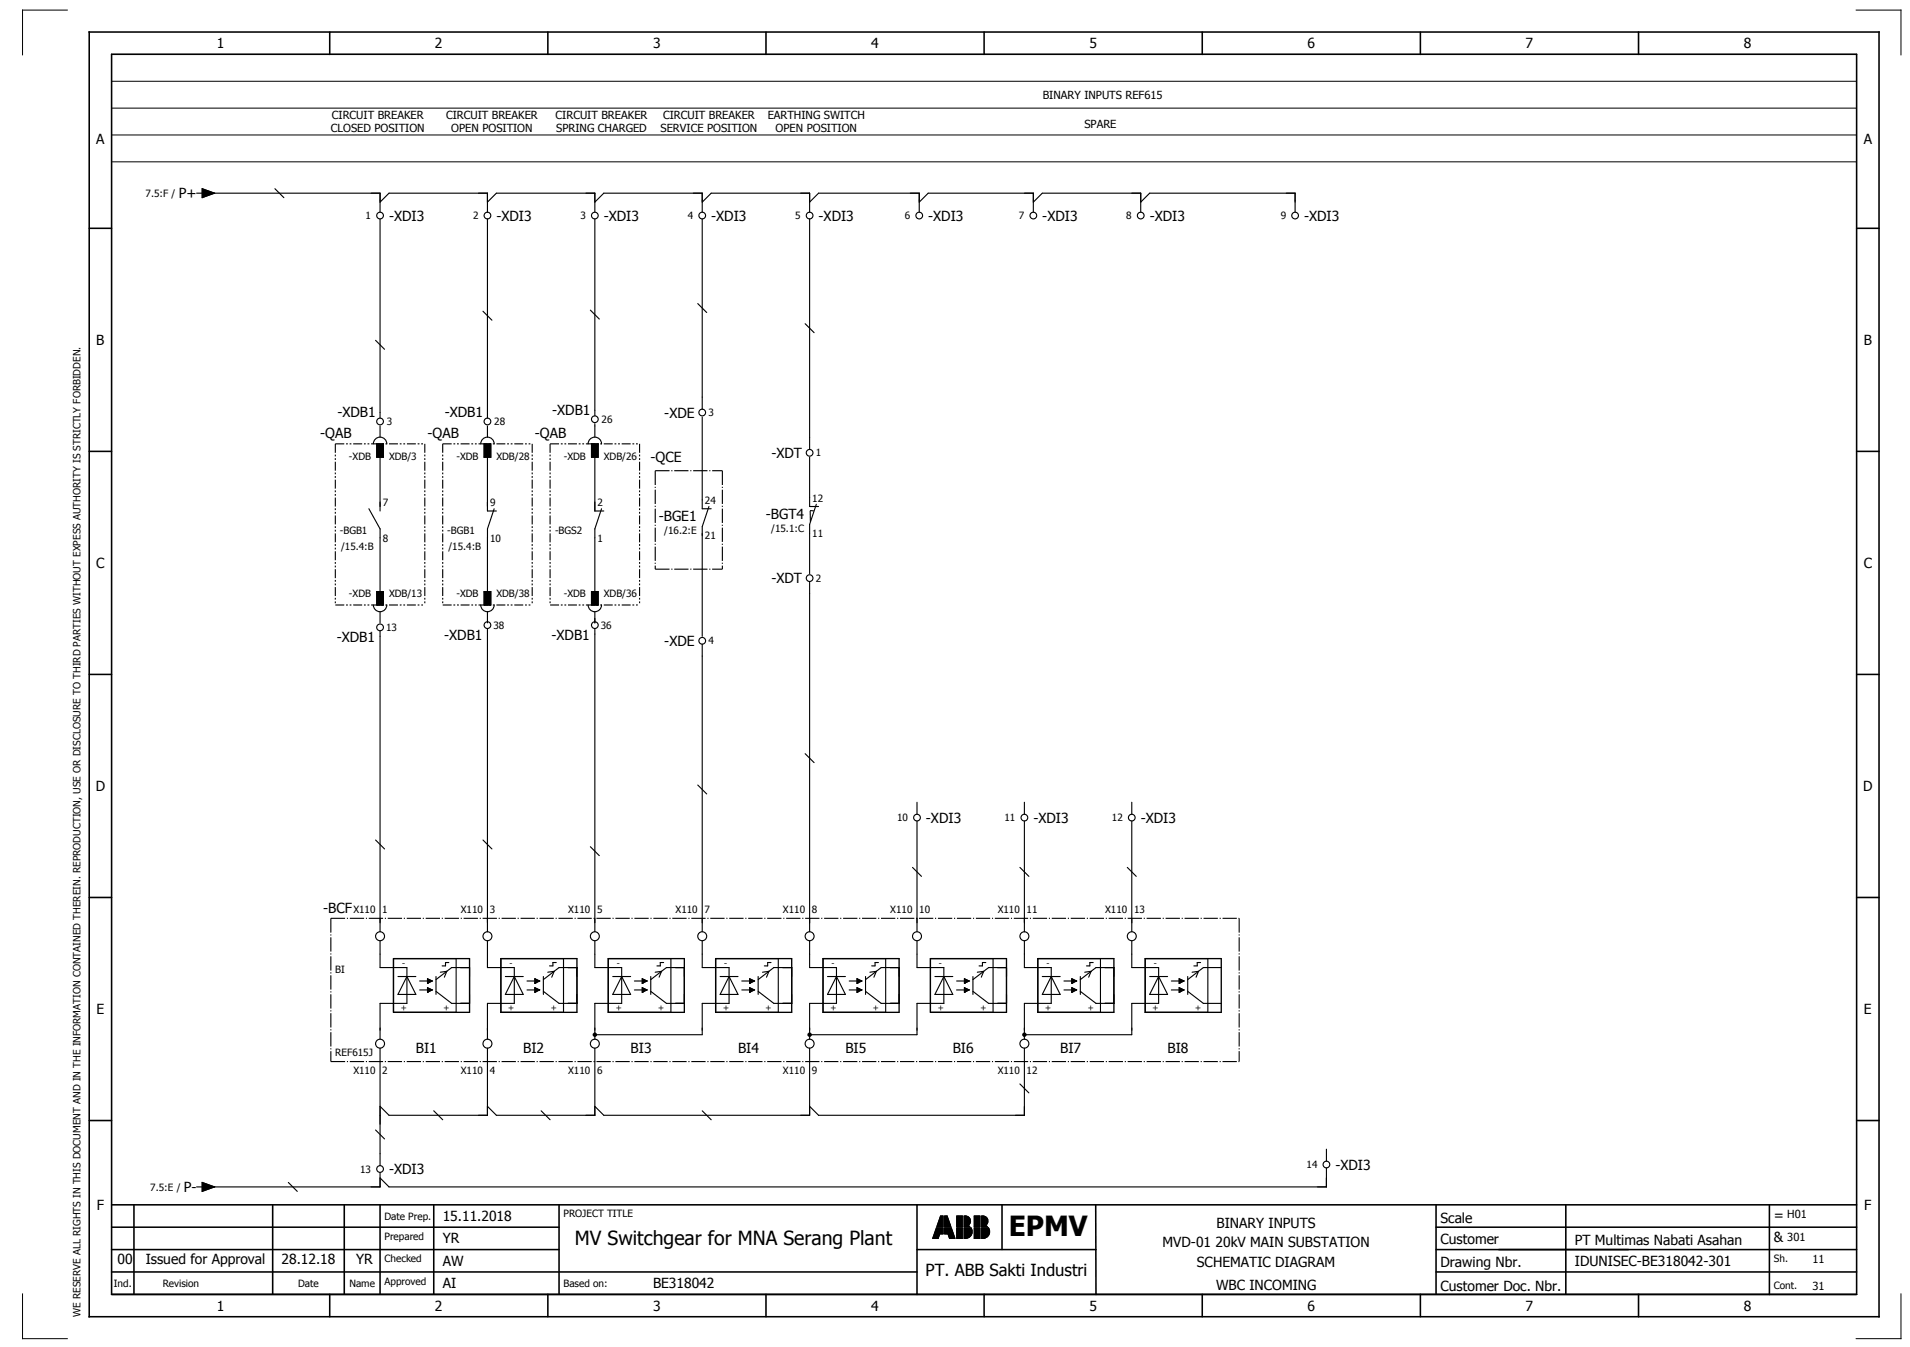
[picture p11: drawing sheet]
<svg xmlns="http://www.w3.org/2000/svg" width="427mm" height="301mm" viewBox="0 0 427 301" stroke-linecap="round" stroke-linejoin="round" font-family="sans-serif">
<g fill="none" stroke="#000" stroke-width=".35">
<path d="M19.9 7.2h400v287h-400zM24.9 12.1h390v277.1h-390zM73.7 7.2v5M122.4 7.2v5M171.2 7.2v5M219.9 7.2v5M268.7 7.2v5M317.4 7.2v5M366.2 7.2v5M19.9 51h5M414.9 51h5M19.9 100.8h5"/>
<path d="M414.9 100.8h5M19.9 150.7h5M414.9 150.7h5M19.9 200.5h5M414.9 200.5h5M19.9 250.3h5M414.9 250.3h5M24.9 279.2h100M24.9 269.2h390M24.9 274.2h100M29.9 269.2v20M60.9 269.2v20"/>
<path d="M76.9 269.2v20M84.9 269.2v20M96.9 269.2v20M124.9 269.2v20M204.9 279.2h40M204.9 269.2v20M223.9 269.2v10M244.9 269.2v20M320.9 279.2h94M320.9 269.2v20M320.9 274.2h94M349.9 269.2v20"/>
<path d="M395.4 269.2v20M24.9 289.2h390M24.9 284.2h180M73.7 289.2v5M122.4 289.2v5M171.2 289.2v5M219.9 289.2v5M268.7 289.2v5M317.4 289.2v5M320.9 284.2h94M366.2 289.2v5"/>
</g>
<g fill="none" stroke="#000" stroke-width=".22">
<path d="M15 2.3h-10v10M24.9 18.2h390M24.9 12.2h390M414.8 2.3h10v10M24.9 24.2h390M24.9 30.2h390M24.9 36.2h390M208.5 276.5v.2M208.6 276.3v.4M208.6 276.1v.6M208.7 275.9v.8M208.8 275.6v1.1"/>
<path d="M208.9 275.4v1.3M209 275.2v1.5M209 275v1.7M209.1 274.7v2M209.2 274.5v2.2M209.3 274.3l-.9 2.4h1.3l.3-1M209.3 274.3h1.5v1.4h-.8M209.3 274.3v2.4M209.4 273.8v.2M209.4 274.3v2.4M209.5 273.6v.4M209.5 274.3v2.4"/>
<path d="M209.6 273.4v.6M209.6 274.3v2.4M209.7 273.2v.8M209.7 274.3v2.4M209.7 273v1M209.7 274.3v2.2M209.8 272.7v1.3M209.8 274.3v2M209.9 272.5v1.5M209.9 274.3v1.8M210 272.3v1.7M210 274.3v1.6"/>
<path d="M210 272.1v1.9M210 274.3v1.4M210.1 271.8v2.2M210.1 274.3v1.4M210.2 271.7h.6v2.3h-1.4zM210.2 271.7v2.3M210.2 274.3v1.4M210.3 271.7v2.3M210.3 274.3v1.4M210.4 271.7v2.3M210.4 274.3v1.4M210.5 271.7v2.3"/>
<path d="M210.5 274.3v1.4M210.6 271.7v2.3M210.6 274.3v1.4M210.7 271.7v2.3M210.7 274.3v1.4M210.8 271.7v2.3M210.8 274.3v1.4M211.1 271.7h.6l.8 2.3h-1.4zM211.1 271.7v2.3M211.1 274.3v1.4M211.2 271.7v2.3M211.2 274.3v1.4"/>
<path d="M211.3 271.7v2.3M211.3 274.3v1.4M211.4 271.7v2.3M211.4 274.3v1.4M211.5 271.7v2.3M211.5 274.3v1.4M211.6 271.7v2.3M211.6 274.3v1.4M211.7 271.7v2.3M211.7 274.3v1.4M211.8 271.9v2.1M211.8 274.3v1.4"/>
<path d="M211.8 275.7h-.7v-1.4h1.5l.8 2.4M211.8 275.7l.4 1h1.2M211.8 272.1v1.9M211.9 272.3v1.7M211.9 274.3v1.6M212 272.5v1.5M212 274.3v1.8M212.1 272.8v1.2M212.1 274.3v2M212.2 273v1M212.2 274.3v2.3M212.2 273.2v.8"/>
<path d="M212.2 274.3v2.4M212.3 273.4v.6M212.3 274.3v2.4M212.4 273.7v.3M212.4 274.3v2.4M212.5 273.9v.1M212.5 274.3v2.4M212.6 274.3v2.4M212.7 274.6v2.1M212.8 274.8v1.9M212.9 275v1.7M212.9 275.2v1.5"/>
<path d="M213 275.5v1.2M213.1 275.7v1M213.2 275.9v.8M213.3 276.1v.6M213.3 276.3v.4M213.4 276.6v.1M213.8 271.7h1.3v2.3h-1.3zM213.8 274.3h1.3v2.4h-1.3zM213.9 271.7v2.3M213.9 274.3v2.4M214 271.7v2.3M214 274.3v2.4"/>
<path d="M214.1 271.7v2.3M214.1 274.3v2.4M214.2 271.7v2.3M214.2 274.3v2.4M214.3 271.7v2.3M214.3 274.3v2.4M214.4 271.7v2.3M214.4 274.3v2.4M214.5 271.7v2.3M214.5 274.3v2.4M214.6 271.7v2.3M214.6 274.3v2.4"/>
<path d="M214.7 271.7v2.3M214.7 274.3v2.4M214.8 271.7v2.3M214.8 274.3v2.4M214.9 271.7v2.3M214.9 274.3v2.4M215 271.7v2.3M215 274.3v2.4M215.4 271.7a1.16 1.16 0 0 1 1.4 .6 1.16 1.16 0 0 1-.5 1.5l.5 .2h-1.4zM215.5 271.7v2.3M215.5 274.3v2.4M215.6 271.7v2.3"/>
<path d="M215.6 274.3v2.4M215.7 271.7v2.3M215.7 274.3v2.4M215.8 271.7v2.3M215.8 274.3v2.4M215.9 271.7v2.3M215.9 274.3v2.4M216 271.7v2.3M216 274.3v2.3M216.1 271.7v2.3M216.1 274.3v2.3M216.2 271.7v2.3"/>
<path d="M216.2 274.3v2.3M216.3 271.8v2.2M216.3 274.3v2.3M216.4 271.8v2.2M216.4 274.3v2.2M216.5 271.9v1.8M216.5 273.8v.2M216.5 274.3v2.2M216.5 271.9v1.7M216.5 273.9v.1M216.6 272v1.5M216.6 273.9v.1"/>
<path d="M216.6 274.3v2.1M216.7 272.1v1.4M216.7 274h.1M216.7 274.3v2.1M216.8 272.2v1.1M216.8 274.3v2M216.8 272.4v.8M216.8 274.3v1.9M216.9 274.3v1.8M217 274.3v1.7M217 274.3a1.5 1.5 0 0 1-1.2 2.4M217 274.3h-1.6v2.4h.4"/>
<path d="M217.1 274.4v1.5M217.2 274.5v1.3M217.2 274.8v.8M217.7 271.7h1.3v2.3h-1.3zM217.7 274.3h1.3v2.4h-1.3zM217.8 271.7v2.3M217.8 274.3v2.4M217.9 271.7v2.3M217.9 274.3v2.4M218 271.7v2.3M218 274.3v2.4M218.1 271.7v2.3"/>
<path d="M218.1 274.3v2.4M218.2 271.7v2.3M218.2 274.3v2.4M218.3 271.7v2.3M218.3 274.3v2.4M218.4 271.7v2.3M218.4 274.3v2.4M218.5 271.7v2.3M218.5 274.3v2.4M218.6 271.7v2.3M218.6 274.3v2.4M218.7 271.7v2.3"/>
<path d="M218.7 274.3v2.4M218.8 271.7v2.3M218.8 274.3v2.4M218.9 271.7v2.3M218.9 274.3v2.4M219 271.7v2.3M219 274.3v2.4M219.3 274.3h1.6a1.53 1.53 0 0 1 0 1.7 1.53 1.53 0 0 1-1.6 .7zM219.3 271.7a1.16 1.16 0 0 1 1.4 .6 1.16 1.16 0 0 1-.5 1.5l.5 .2h-1.4zM219.4 271.7v2.3M219.4 274.3v2.4M219.5 271.7v2.3"/>
<path d="M219.5 274.3v2.4M219.6 271.7v2.3M219.6 274.3v2.4M219.7 271.7v2.3M219.7 274.3v2.4M219.8 271.7v2.3M219.8 274.3v2.4M219.9 271.7v2.3M219.9 274.3v2.3M220 271.7v2.3M220 274.3v2.3M220.1 271.7v2.3"/>
<path d="M220.1 274.3v2.3M220.2 271.8v2.2M220.2 274.3v2.3M220.3 271.8v2.2M220.3 274.3v2.2M220.4 271.9v1.8M220.4 273.8v.2M220.4 274.3v2.2M220.4 271.9v1.7M220.4 273.9v.1M220.5 272v1.5M220.5 273.9v.1"/>
<path d="M220.5 274.3v2.1M220.6 272.1v1.3M220.6 274h.1M220.6 274.3v2.1M220.7 272.2v1.1M220.7 274.3v2M220.8 272.4v.8M220.8 274.3v1.9M220.8 274.3v1.8M220.9 274.3v1.7M221 274.4v1.5M221.1 274.6v1.2"/>
<path d="M221.1 274.8v.7M5 289.1v10h10M424.8 289.1v10h-10"/>
</g>
<g fill="none" stroke="#000" stroke-width=".25">
<path d="M43.9 43.2h1.3M45.2 42.2l2.7 1-2.7 1zM45.9 43.2h39v4.2M61.4 42.2l2 2M84.9 48.9v44.5M84.9 45.2l2-2h22v4.2M108.9 45.2l2-2h22v4.2M108.9 48.9v44.5M132.9 45.2l2-2h22v4.2M132.9 48.9v44M156.9 45.2l2-2h22v4.2M156.9 48.9v42.5"/>
<path d="M180.9 45.2l2-2h22.5v4.2M180.9 48.9v51.5M205.4 45.2l2-2h23.5v4.2M230.9 45.2l2-2h22v4.2M254.9 45.2l2-2h32.5v4.2M83.9 76l2 2M107.9 69.5l2 2M131.9 69.3l2 2M155.9 67.8l2 2M179.9 72.3l2 2M83.4 99.2a1.5 1.5 0 0 1 1.5-1.5 1.5 1.5 0 0 1 1.5 1.5M84.2 99.2h1.5v3h-1.5z"/>
<path d="M84.9 95.2v2.5M107.4 99.2a1.5 1.5 0 0 1 1.5-1.5 1.5 1.5 0 0 1 1.5 1.5M108.2 99.2h1.5v3h-1.5zM108.9 95.2v2.5M131.4 99.2a1.5 1.5 0 0 1 1.5-1.5 1.5 1.5 0 0 1 1.5 1.5M132.2 99.2h1.5v3h-1.5zM132.9 94.7v3M156.9 93.2v20.5h2M82.4 113.7l2.5 4.5v14M84.9 102.2v12M108.9 102.2v12h2M110.4 113.7l-1.5 4.5v14"/>
<path d="M132.9 102.2v12h2M134.4 113.7l-1.5 4.5v14M158.4 113.2l-1.5 4.5v24.5M180.9 102.2v11h2M180.9 119.2v9M180.9 117.2v2M181.1 114.1h.8M181.1 114.1v2.4M182.4 112.7l-1.5 4.5M83.4 135.2a1.5 1.5 0 0 0 1.5 1.5 1.5 1.5 0 0 0 1.5-1.5M84.2 132.2h1.5v3h-1.5zM84.9 136.7v2.5"/>
<path d="M107.4 135.2a1.5 1.5 0 0 0 1.5 1.5 1.5 1.5 0 0 0 1.5-1.5M108.2 132.2h1.5v3h-1.5zM108.9 136.7v2.5M131.4 135.2a1.5 1.5 0 0 0 1.5 1.5 1.5 1.5 0 0 0 1.5-1.5M132.2 132.2h1.5v3h-1.5zM132.9 136.7v2.5M180.9 129.9v78.3M84.9 140.9v67.3M108.9 140.4v67.8M132.9 140.4v67.8M156.9 143.9v64.3M155.9 175.4l2 2"/>
<path d="M179.9 168.4l2 2M204.9 179.2v2.7M228.9 179.2v2.7M252.9 179.2v2.7M83.9 187.7l2 2M107.9 187.7l2 2M131.9 189.2l2 2M203.9 193.8l2 2M204.9 183.4v24.8M227.9 193.8l2 2M228.9 183.4v24.8M251.9 193.8l2 2"/>
<path d="M252.9 183.4v24.8M84.9 210.2v6h6v8h-6v8M87.9 214.2h14v12h-14zM88.9 218.2h4M90.9 218.2l2 4h-4zM93.8 219.2h2.8M95.5 219.7h.1M96.6 219.2l-1.1-.5v1M96.6 219.2l-1.1 .5M97.4 218.8l3.5-2.6h4v8h-4l-3.5-2.7M97.4 218.2v4M98.4 217.2l1.4-.2-.5 1.3"/>
<path d="M100.3 215h-.7v.8h-.8M108.9 210.2v6h6v8h-6v8M111.9 214.2h14v12h-14zM112.9 218.2h4M114.9 218.2l2 4h-4zM117.8 219.2h2.8M119.5 219.7h.1M120.6 219.2l-1.1-.5v1M120.6 219.2l-1.1 .5M121.4 218.8l3.5-2.6h4v8h-4l-3.5-2.7M121.4 218.2v4M122.4 217.2l1.4-.2-.5 1.3"/>
<path d="M124.3 215h-.7v.8h-.8M132.9 210.2v6h6v8h-6v8M135.9 214.2h14v12h-14zM136.9 218.2h4M138.9 218.2l2 4h-4zM141.8 219.2h2.8M143.5 219.7h.1M144.6 219.2l-1.1-.5v1M144.6 219.2l-1.1 .5M145.4 218.8l3.5-2.6h4v8h-4l-3.5-2.7M145.4 218.2v4M146.4 217.2l1.4-.2-.5 1.3"/>
<path d="M148.3 215h-.7v.8h-.8M156.9 210.2v6h6v8h-6v7h-24M159.9 214.2h14v12h-14zM160.9 218.2h4M162.9 218.2l2 4h-4zM165.8 219.2h2.8M167.5 219.7h.1M168.6 219.2l-1.1-.5v1M168.6 219.2l-1.1 .5M169.4 218.8l3.5-2.6h4v8h-4l-3.5-2.7M169.4 218.2v4M170.4 217.2l1.4-.2-.5 1.3"/>
<path d="M172.3 215h-.7v.8h-.8M180.9 210.2v6h6v8h-6v8M183.9 214.2h14v12h-14zM184.9 218.2h4M186.9 218.2l2 4h-4zM189.8 219.2h2.8M191.5 219.7h.1M192.6 219.2l-1.1-.5v1M192.6 219.2l-1.1 .5M193.4 218.8l3.5-2.6h4v8h-4l-3.5-2.7M193.4 218.2v4M194.4 217.2l1.4-.2-.5 1.3"/>
<path d="M196.3 215h-.7v.8h-.8M204.9 210.2v6h6v8h-6v7h-24M207.9 214.2h14v12h-14zM208.9 218.2h4M210.9 218.2l2 4h-4zM213.8 219.2h2.8M215.5 219.7h.1M216.6 219.2l-1.1-.5v1M216.6 219.2l-1.1 .5M217.4 218.8l3.5-2.6h4v8h-4l-3.5-2.7M217.4 218.2v4M218.4 217.2l1.4-.2-.5 1.3"/>
<path d="M220.3 215h-.7v.8h-.8M228.9 210.2v6h6v8h-6v8M231.9 214.2h14v12h-14zM232.9 218.2h4M234.9 218.2l2 4h-4zM237.8 219.2h2.8M239.5 219.7h.1M240.6 219.2l-1.1-.5v1M240.6 219.2l-1.1 .5M241.4 218.8l3.5-2.6h4v8h-4l-3.5-2.7M241.4 218.2v4M242.4 217.2l1.4-.2-.5 1.3"/>
<path d="M244.3 215h-.7v.8h-.8M252.9 210.2v6h6v8h-6v7h-24M255.9 214.2h14v12h-14zM256.9 218.2h4M258.9 218.2l2 4h-4zM261.8 219.2h2.8M263.5 219.7h.1M264.6 219.2l-1.1-.5v1M264.6 219.2l-1.1 .5M265.4 218.2v4M266.4 217.2l1.4-.2-.5 1.3M268.3 215h-.7v.8h-.8"/>
<path d="M272.9 216.2h-4l-3.5 2.6M84.9 234.2v26.2M93.8 221.2h2.8M95.5 221.7h.1M96.6 221.2l-1.1 .5M96.6 221.2l-1.1-.5v1M108.9 234.2v15h-22l-2-2M117.8 221.2h2.8M119.5 221.7h.1M120.6 221.2l-1.1 .5M120.6 221.2l-1.1-.5v1M132.9 234.2v15h-22l-2-2"/>
<path d="M141.8 221.2h2.8M143.5 221.7h.1M144.6 221.2l-1.1 .5M144.6 221.2l-1.1-.5v1M165.8 221.2h2.8M167.5 221.7h.1M168.6 221.2l-1.1 .5M168.6 221.2l-1.1-.5v1M180.9 234.2v15h-46l-2-2M189.8 221.2h2.8M191.5 221.7h.1M192.6 221.2l-1.1 .5"/>
<path d="M192.6 221.2l-1.1-.5v1M213.8 221.2h2.8M215.5 221.7h.1M216.6 221.2l-1.1 .5M216.6 221.2l-1.1-.5v1M228.9 234.2v15h-46l-2-2M237.8 221.2h2.8M239.5 221.7h.1M240.6 221.2l-1.1 .5M240.6 221.2l-1.1-.5v1M261.8 221.2h2.8M263.5 221.7h.1"/>
<path d="M264.6 221.2l-1.1 .5M264.6 221.2l-1.1-.5v1M265.4 221.5l3.5 2.7h4M83.9 252.4l2 2M96.9 248.2l2 2M120.9 248.2l2 2M156.9 248.2l2 2M227.9 242.2l2 2M296.4 256.7v2.7M43.9 265.2h1.3M45.2 264.2l2.7 1-2.7 1zM64.4 264.2l2 2"/>
<path d="M84.9 261.9v3.3h-39M296.4 260.9v4.3h-209.5l-2-2"/>
<circle cx="84.9" cy="48.2" r=".75"/>
<circle cx="108.9" cy="48.2" r=".75"/>
<circle cx="132.9" cy="48.2" r=".75"/>
<circle cx="156.9" cy="48.2" r=".75"/>
<circle cx="180.9" cy="48.2" r=".75"/>
<circle cx="205.4" cy="48.2" r=".75"/>
<circle cx="230.9" cy="48.2" r=".75"/>
<circle cx="254.9" cy="48.2" r=".75"/>
<circle cx="289.4" cy="48.2" r=".75"/>
<circle cx="84.9" cy="94.2" r=".75"/>
<circle cx="108.9" cy="94.2" r=".75"/>
<circle cx="132.9" cy="93.7" r=".75"/>
<circle cx="156.9" cy="92.2" r=".75"/>
<circle cx="180.9" cy="101.2" r=".75"/>
<circle cx="108.9" cy="139.7" r=".75"/>
<circle cx="132.9" cy="139.7" r=".75"/>
<circle cx="180.9" cy="129.2" r=".75"/>
<circle cx="84.9" cy="140.2" r=".75"/>
<circle cx="156.9" cy="143.2" r=".75"/>
<circle cx="204.9" cy="182.7" r=".75"/>
<circle cx="228.9" cy="182.7" r=".75"/>
<circle cx="252.9" cy="182.7" r=".75"/>
<circle cx="84.9" cy="209.2" r="1"/>
<circle cx="108.9" cy="209.2" r="1"/>
<circle cx="132.9" cy="209.2" r="1"/>
<circle cx="156.9" cy="209.2" r="1"/>
<circle cx="180.9" cy="209.2" r="1"/>
<circle cx="204.9" cy="209.2" r="1"/>
<circle cx="228.9" cy="209.2" r="1"/>
<circle cx="252.9" cy="209.2" r="1"/>
<circle cx="84.9" cy="233.2" r="1"/>
<circle cx="108.9" cy="233.2" r="1"/>
<circle cx="132.9" cy="233.2" r="1"/>
<circle cx="180.9" cy="233.2" r="1"/>
<circle cx="228.9" cy="233.2" r="1"/>
<circle cx="84.9" cy="261.2" r=".75"/>
<circle cx="296.4" cy="260.2" r=".75"/>
</g>
<path d="M87.9 214.2h17v12h-17zM111.9 214.2h17v12h-17zM135.9 214.2h17v12h-17zM159.9 214.2h17v12h-17zM183.9 214.2h17v12h-17zM207.9 214.2h17v12h-17zM231.9 214.2h17v12h-17zM255.9 214.2h17v12h-17z" fill="none" stroke="#000" stroke-width=".3"/>
<g fill="#000" stroke="#000" stroke-width=".22">
<path d="M45.2 42.2l2.7 1-2.7 1zM84.2 99.2h1.5v3h-1.5zM108.2 99.2h1.5v3h-1.5zM132.2 99.2h1.5v3h-1.5zM84.2 132.2h1.5v3h-1.5zM108.2 132.2h1.5v3h-1.5zM132.2 132.2h1.5v3h-1.5zM95.5 218.7l1.1 .5-1.1 .5zM119.5 218.7l1.1 .5-1.1 .5zM143.5 218.7l1.1 .5-1.1 .5zM167.5 218.7l1.1 .5-1.1 .5zM191.5 218.7l1.1 .5-1.1 .5z"/>
<path d="M215.5 218.7l1.1 .5-1.1 .5zM239.5 218.7l1.1 .5-1.1 .5zM263.5 218.7l1.1 .5-1.1 .5zM95.5 220.7l1.1 .5-1.1 .5zM119.5 220.7l1.1 .5-1.1 .5zM143.5 220.7l1.1 .5-1.1 .5zM167.5 220.7l1.1 .5-1.1 .5zM191.5 220.7l1.1 .5-1.1 .5zM215.5 220.7l1.1 .5-1.1 .5zM239.5 220.7l1.1 .5-1.1 .5zM263.5 220.7l1.1 .5-1.1 .5zM45.2 264.2l2.7 1-2.7 1z"/>
</g>
<path d="M74.9 99.2h20M74.9 99.2v36M94.9 99.2v36M98.9 99.2h20M98.9 99.2v36M118.9 99.2v36M122.9 99.2h20M122.9 99.2v36M142.9 99.2v36M74.9 135.2h20M98.9 135.2h20M122.9 135.2h20" fill="none" stroke="#000" stroke-width=".25" stroke-dasharray="2 .4 .4 .4 .4 .4" stroke-linecap="butt"/>
<path d="M146.4 105.2h15M146.4 105.2v22M161.4 105.2v22M84.2 135.2h1.5M108.2 135.2h1.5M132.2 135.2h1.5M146.4 127.2h15M73.9 205.2h203M73.9 205.2v32M276.9 205.2v32M73.9 237.2h203" fill="none" stroke="#000" stroke-width=".25" stroke-dasharray="3.2 .4 .3 .4" stroke-linecap="butt"/>
<g fill="#000">
<circle cx="132.9" cy="231.2" r=".5"/>
<circle cx="180.9" cy="231.2" r=".5"/>
<circle cx="228.9" cy="231.2" r=".5"/>
</g>
<text font-size="6.2" x="225.4" y="276.2">EPMV</text>
<text font-size="4.3" x="128.5" y="278.2">MV Switchgear for MNA Serang Plant</text>
<text font-size="3.7" x="206.9" y="285.1">PT. ABB Sakti Industri</text>
<g font-size="3.1">
<text x="48.5" y="10.8">1</text>
<text x="97.2" y="10.8">2</text>
<text x="146" y="10.8">3</text>
<text x="194.7" y="10.8">4</text>
<text x="243.5" y="10.8">5</text>
<text x="292.2" y="10.8">6</text>
<text x="341" y="10.8">7</text>
<text x="389.7" y="10.8">8</text>
<text x="21.5" y="32.2">A</text>
<text x="416.5" y="32.2">A</text>
<text x="40" y="44.3">P+</text>
<text x="86.9" y="49.3">-XDI3</text>
<text x="110.9" y="49.3">-XDI3</text>
<text x="134.9" y="49.3">-XDI3</text>
<text x="158.9" y="49.3">-XDI3</text>
<text x="182.9" y="49.3">-XDI3</text>
<text x="207.4" y="49.3">-XDI3</text>
<text x="232.9" y="49.3">-XDI3</text>
<text x="256.9" y="49.3">-XDI3</text>
<text x="291.4" y="49.3">-XDI3</text>
<text x="21.5" y="77">B</text>
<text x="416.5" y="77">B</text>
<text x="75.4" y="93.2">-XDB1</text>
<text x="99.4" y="93.2">-XDB1</text>
<text x="123.4" y="92.7">-XDB1</text>
<text x="148.5" y="93.3">-XDE</text>
<text x="71.5" y="97.7">-QAB</text>
<text x="95.5" y="97.7">-QAB</text>
<text x="119.5" y="97.7">-QAB</text>
<text x="145.4" y="103.2">-QCE</text>
<text x="172.4" y="102.3">-XDT</text>
<text x="147.2" y="116.4">-BGE1</text>
<text x="171.2" y="115.9">-BGT4</text>
<text x="21.5" y="126.9">C</text>
<text x="172.4" y="130.3">-XDT</text>
<text x="416.5" y="126.9">C</text>
<text x="75.3" y="143.5">-XDB1</text>
<text x="99.3" y="143">-XDB1</text>
<text x="123.3" y="143">-XDB1</text>
<text x="148.5" y="144.3">-XDE</text>
<text x="21.4" y="176.7">D</text>
<text x="416.4" y="176.7">D</text>
<text x="206.9" y="183.8">-XDI3</text>
<text x="230.9" y="183.8">-XDI3</text>
<text x="254.9" y="183.8">-XDI3</text>
<text x="72.2" y="204">-BCF</text>
<text x="21.6" y="226.5">E</text>
<text x="416.6" y="226.5">E</text>
<text x="92.9" y="235.3">BI1</text>
<text x="116.9" y="235.3">BI2</text>
<text x="140.9" y="235.3">BI3</text>
<text x="164.9" y="235.3">BI4</text>
<text x="188.9" y="235.3">BI5</text>
<text x="212.9" y="235.3">BI6</text>
<text x="236.9" y="235.3">BI7</text>
<text x="260.9" y="235.3">BI8</text>
<text x="86.9" y="262.3">-XDI3</text>
<text x="298.4" y="261.3">-XDI3</text>
<text x="41.1" y="266.3">P-</text>
<text x="21.6" y="270.4">F</text>
<text x="98.9" y="272.8">15.11.2018</text>
<text x="271.9" y="274.2">BINARY INPUTS</text>
<text x="321.9" y="273.2">Scale</text>
<text x="396.4" y="272.5">=</text>
<text x="416.6" y="270.4">F</text>
<text x="98.9" y="277.8">YR</text>
<text x="259.8" y="278.6">MVD-01 20kV MAIN SUBSTATION</text>
<text x="321.9" y="277.9">Customer</text>
<text x="351.9" y="278.1">PT Multimas Nabati Asahan</text>
<text x="396.4" y="277.5">&amp;</text>
<text x="26.2" y="282.3">00</text>
<text x="32.6" y="282.3">Issued for Approval</text>
<text x="62.9" y="282.3">28.12.18</text>
<text x="79.6" y="282.3">YR</text>
<text x="98.9" y="282.8">AW</text>
<text x="98.9" y="287.8">AI</text>
<text x="145.9" y="287.8">BE318042</text>
<text x="267.5" y="283.2">SCHEMATIC DIAGRAM</text>
<text x="321.9" y="283.2">Drawing Nbr.</text>
<text x="352" y="282.8">IDUNISEC-BE318042-301</text>
<text x="48.5" y="292.8">1</text>
<text x="97.2" y="292.8">2</text>
<text x="146" y="292.8">3</text>
<text x="194.7" y="292.8">4</text>
<text x="243.5" y="292.8">5</text>
<text x="271.8" y="288.1">WBC INCOMING</text>
<text x="292.2" y="292.8">6</text>
<text x="321.9" y="288.4">Customer Doc. Nbr.</text>
<text x="341" y="292.8">7</text>
<text x="389.7" y="292.8">8</text>
</g>
<g font-size="2.5">
<text x="233" y="22.1">BINARY INPUTS REF615</text>
<text x="74" y="29.6">CLOSED POSITION</text>
<text x="74.2" y="26.6">CIRCUIT BREAKER</text>
<text x="99.7" y="26.6">CIRCUIT BREAKER</text>
<text x="100.8" y="29.6">OPEN POSITION</text>
<text x="124.2" y="26.6">CIRCUIT BREAKER</text>
<text x="124.3" y="29.6">SPRING CHARGED</text>
<text x="147.6" y="29.6">SERVICE POSITION</text>
<text x="148.2" y="26.6">CIRCUIT BREAKER</text>
<text x="171.6" y="26.6">EARTHING SWITCH</text>
<text x="173.3" y="29.6">OPEN POSITION</text>
<text x="242.3" y="28.6">SPARE</text>
<text x="399.4" y="272.2">H01</text>
<text x="399.4" y="277.2">301</text>
<text x="405.1" y="282.2">11</text>
<text x="405.1" y="288.1">31</text>
</g>
<g font-size="2.2">
<text x="32.5" y="44">7.5:F /</text>
<text x="81.7" y="49">1</text>
<text x="105.7" y="49">2</text>
<text x="129.7" y="49">3</text>
<text x="153.7" y="49">4</text>
<text x="177.7" y="49">5</text>
<text x="202.2" y="49">6</text>
<text x="227.7" y="49">7</text>
<text x="251.7" y="49">8</text>
<text x="286.2" y="49">9</text>
<text x="86.5" y="95">3</text>
<text x="110.5" y="95">28</text>
<text x="134.5" y="94.5">26</text>
<text x="158.3" y="93">3</text>
<text x="182.3" y="102">1</text>
<text x="78" y="102.7">-XDB</text>
<text x="86.9" y="102.7">XDB/3</text>
<text x="102" y="102.7">-XDB</text>
<text x="110.9" y="102.7">XDB/28</text>
<text x="126" y="102.7">-XDB</text>
<text x="134.9" y="102.7">XDB/26</text>
<text x="85.5" y="113.1">7</text>
<text x="109.5" y="113.1">9</text>
<text x="133.5" y="113.1">2</text>
<text x="157.5" y="112.6">24</text>
<text x="181.5" y="112.1">12</text>
<text x="76" y="119.4">-BGB1</text>
<text x="100" y="119.4">-BGB1</text>
<text x="124" y="119.4">-BGS2</text>
<text x="148.5" y="119.3">/16.2:E</text>
<text x="172.4" y="118.8">/15.1:C</text>
<text x="181.5" y="120">11</text>
<text x="76.2" y="122.9">/15.4:B</text>
<text x="85.5" y="121">8</text>
<text x="100.2" y="122.9">/15.4:B</text>
<text x="109.5" y="121">10</text>
<text x="133.5" y="121">1</text>
<text x="157.5" y="120.5">21</text>
<text x="182.3" y="130">2</text>
<text x="78" y="133.4">-XDB</text>
<text x="86.9" y="133.4">XDB/13</text>
<text x="102" y="133.4">-XDB</text>
<text x="110.9" y="133.4">XDB/38</text>
<text x="126" y="133.4">-XDB</text>
<text x="134.9" y="133.4">XDB/36</text>
<text x="86.3" y="141">13</text>
<text x="110.3" y="140.5">38</text>
<text x="134.3" y="140.5">36</text>
<text x="158.3" y="144">4</text>
<text x="200.5" y="183.5">10</text>
<text x="224.5" y="183.5">11</text>
<text x="248.5" y="183.5">12</text>
<text x="79" y="204">X110</text>
<text x="85.4" y="204">1</text>
<text x="103" y="204">X110</text>
<text x="109.4" y="204">3</text>
<text x="127" y="204">X110</text>
<text x="133.4" y="204">5</text>
<text x="151" y="204">X110</text>
<text x="157.4" y="204">7</text>
<text x="175" y="204">X110</text>
<text x="181.4" y="204">8</text>
<text x="199" y="204">X110</text>
<text x="205.4" y="204">10</text>
<text x="223" y="204">X110</text>
<text x="229.4" y="204">11</text>
<text x="247" y="204">X110</text>
<text x="253.4" y="204">13</text>
<text x="74.9" y="217.4">BI</text>
<text x="74.9" y="236">REF615J</text>
<text x="79" y="240">X110</text>
<text x="85.4" y="240">2</text>
<text x="103" y="240">X110</text>
<text x="109.4" y="240">4</text>
<text x="127" y="240">X110</text>
<text x="133.4" y="240">6</text>
<text x="175" y="240">X110</text>
<text x="181.4" y="240">9</text>
<text x="223" y="240">X110</text>
<text x="229.4" y="240">12</text>
<text x="80.5" y="262">13</text>
<text x="292" y="261">14</text>
<text x="33.6" y="266">7.5:E /</text>
<text x="85.9" y="272.5">Date Prep.</text>
<text x="125.9" y="271.9">PROJECT TITLE</text>
<text x="85.9" y="277">Prepared</text>
<text x="85.9" y="282">Checked</text>
<text x="396.4" y="281.9">Sh.</text>
<text x="25.4" y="287.5">Ind.</text>
<text x="36.4" y="287.5">Revision</text>
<text x="66.6" y="287.5">Date</text>
<text x="78.1" y="287.5">Name</text>
<text x="85.9" y="287">Approved</text>
<text x="125.9" y="287.5">Based on:</text>
<text x="396.4" y="287.9">Cont.</text>
<text x="18" y="294.2" transform="rotate(-90 18 294.2)">WE RESERVE ALL RIGHTS IN THIS DOCUMENT AND IN THE INFORMATION CONTAINED THEREIN. REPRODUCTION, USE OR DISCLOSURE TO THIRD PARTIES WITHOUT EXPESS AUTHORITY IS STRICTLY FORBIDDEN.</text>
</g>
<g font-size="1.9">
<text x="89.9" y="215.8">-</text>
<text x="113.9" y="215.8">-</text>
<text x="137.9" y="215.8">-</text>
<text x="161.9" y="215.8">-</text>
<text x="185.9" y="215.8">-</text>
<text x="209.9" y="215.8">-</text>
<text x="233.9" y="215.8">-</text>
<text x="257.9" y="215.8">-</text>
<text x="90.9" y="225.8" transform="rotate(-90 90.9 225.8)">+</text>
<text x="100.4" y="225.8" transform="rotate(-90 100.4 225.8)">+</text>
<text x="114.9" y="225.8" transform="rotate(-90 114.9 225.8)">+</text>
<text x="124.4" y="225.8" transform="rotate(-90 124.4 225.8)">+</text>
<text x="138.9" y="225.8" transform="rotate(-90 138.9 225.8)">+</text>
<text x="148.4" y="225.8" transform="rotate(-90 148.4 225.8)">+</text>
<text x="162.9" y="225.8" transform="rotate(-90 162.9 225.8)">+</text>
<text x="172.4" y="225.8" transform="rotate(-90 172.4 225.8)">+</text>
<text x="186.9" y="225.8" transform="rotate(-90 186.9 225.8)">+</text>
<text x="196.4" y="225.8" transform="rotate(-90 196.4 225.8)">+</text>
<text x="210.9" y="225.8" transform="rotate(-90 210.9 225.8)">+</text>
<text x="220.4" y="225.8" transform="rotate(-90 220.4 225.8)">+</text>
<text x="234.9" y="225.8" transform="rotate(-90 234.9 225.8)">+</text>
<text x="244.4" y="225.8" transform="rotate(-90 244.4 225.8)">+</text>
<text x="258.9" y="225.8" transform="rotate(-90 258.9 225.8)">+</text>
<text x="268.4" y="225.8" transform="rotate(-90 268.4 225.8)">+</text>
</g>
</svg>
